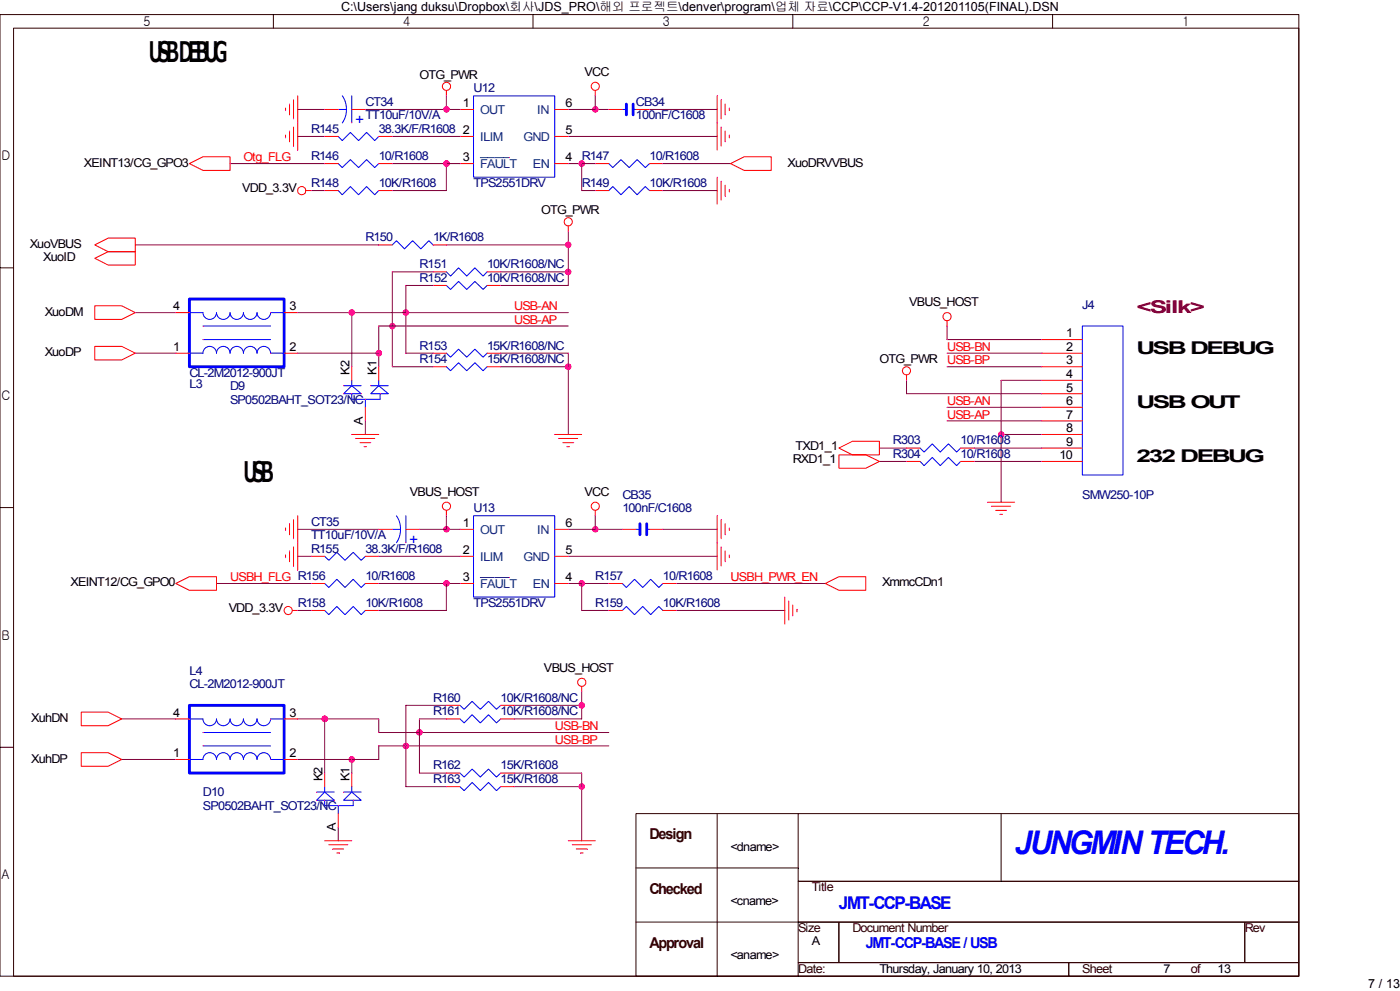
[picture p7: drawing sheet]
<svg xmlns="http://www.w3.org/2000/svg" width="297mm" height="210mm" viewBox="0 0 297 210" stroke-linecap="round" stroke-linejoin="round" font-family="sans-serif">
<g fill="none" stroke="#300000" stroke-width=".21">
<path d="M0 3.1h275.2v203.7h-275.2zM2.9 6h272.3v200.8h-272.3zM57.9 3.1v2.9M112.9 3.1v2.9M168 3.1v2.9M223.1 3.1v2.9M0 56.7h2.9M0 107.5h2.9M0 158.3h2.9M152 172.3v34.5M169.1 172.3h106.1v14.4h-106.1zM169.1 172.3h-34.3v34.5h34.3"/>
<path d="M212.2 172.3v14.4M134.8 195.3h34.3M134.8 183.8h34.3M169.1 186.7h106.1v8.6h-106.1zM169.1 195.3h8.7v8.6h-8.7zM177.8 195.3h86v8.6h-86zM263.8 195.3h11.4v8.6h-11.4zM169.1 203.9h57.4v2.9h-57.4zM226.5 203.9h48.7v2.9h-48.7z"/>
</g>
<path d="M45.9 123.6h20M80.3 123.6h14.3M123.3 123.6h5.7" fill="none" stroke="#800040" stroke-width=".21"/>
<circle cx="123.3" cy="123.6" r=".57" fill="none" stroke="#f0f" stroke-width=".21"/>
<circle cx="123.3" cy="123.6" r=".57" fill="#f0f" stroke="#f0f" stroke-width=".21"/>
<path d="M143.4 123.6h31.5" fill="none" stroke="#800040" stroke-width=".21"/>
<path d="M123.3 129.3h5.7" fill="none" stroke="#800040" stroke-width=".21"/>
<path d="M123.3 123.6v5.7" fill="none" stroke="#800040" stroke-width=".21"/>
<path d="M143.4 129.3h22.9" fill="none" stroke="#800040" stroke-width=".21"/>
<path d="M94.6 123.6h2.9" fill="none" stroke="#800040" stroke-width=".21"/>
<circle cx="94.6" cy="123.6" r=".57" fill="none" stroke="#f0f" stroke-width=".21"/>
<circle cx="94.6" cy="123.6" r=".57" fill="#f0f" stroke="#f0f" stroke-width=".21"/>
<path d="M94.6 112.1h2.9" fill="none" stroke="#800040" stroke-width=".21"/>
<circle cx="94.6" cy="112.1" r=".57" fill="none" stroke="#f0f" stroke-width=".21"/>
<circle cx="94.6" cy="112.1" r=".57" fill="#f0f" stroke="#f0f" stroke-width=".21"/>
<path d="M63.1 112.1h17.2" fill="none" stroke="#800040" stroke-width=".21"/>
<path d="M126.1 112.1h5.8" fill="none" stroke="#800040" stroke-width=".21"/>
<circle cx="126.2" cy="112.1" r=".57" fill="none" stroke="#f0f" stroke-width=".21"/>
<circle cx="126.2" cy="112.1" r=".57" fill="#f0f" stroke="#f0f" stroke-width=".21"/>
<path d="M126.1 109.2v2.9" fill="none" stroke="#800040" stroke-width=".21"/>
<path d="M140.5 112.1h11.5" fill="none" stroke="#800040" stroke-width=".21"/>
<path d="M120.4 117.8h31.6" fill="none" stroke="#800040" stroke-width=".21"/>
<path d="M94.6 109.2v2.9" fill="none" stroke="#800040" stroke-width=".21"/>
<path d="M80.3 117.8h17.2" fill="none" stroke="#800040" stroke-width=".21"/>
<path d="M63.1 117.8h2.8" fill="none" stroke="#800040" stroke-width=".21"/>
<path d="M63.1 129.3h2.8" fill="none" stroke="#800040" stroke-width=".21"/>
<path d="M80.3 129.3h14.3" fill="none" stroke="#800040" stroke-width=".21"/>
<path d="M94.6 123.6v5.7" fill="none" stroke="#800040" stroke-width=".21"/>
<path d="M120.4 112.1h5.7" fill="none" stroke="#800040" stroke-width=".21"/>
<path d="M88.9 112.1h5.7" fill="none" stroke="#800040" stroke-width=".21"/>
<path d="M120.4 123.6h2.9" fill="none" stroke="#800040" stroke-width=".21"/>
<path d="M86 158h43" fill="none" stroke="#800040" stroke-width=".21"/>
<circle cx="86" cy="158" r=".58" fill="none" stroke="#f0f" stroke-width=".21"/>
<circle cx="86" cy="158" r=".58" fill="#f0f" stroke="#f0f" stroke-width=".21"/>
<path d="M71.7 175.2v2.9" fill="none" stroke="#800040" stroke-width=".21"/>
<path d="M74.6 160.9v2.8" fill="none" stroke="#800040" stroke-width=".21"/>
<circle cx="74.5" cy="160.9" r=".58" fill="none" stroke="#f0f" stroke-width=".21"/>
<circle cx="74.5" cy="160.9" r=".58" fill="#f0f" stroke="#f0f" stroke-width=".21"/>
<path d="M63.1 152.3h5.7" fill="none" stroke="#800040" stroke-width=".21"/>
<circle cx="68.8" cy="152.3" r=".57" fill="none" stroke="#f0f" stroke-width=".21"/>
<circle cx="68.8" cy="152.3" r=".57" fill="#f0f" stroke="#f0f" stroke-width=".21"/>
<path d="M63.1 160.9h11.5" fill="none" stroke="#800040" stroke-width=".21"/>
<path d="M68.8 152.3h11.5" fill="none" stroke="#800040" stroke-width=".21"/>
<circle cx="68.8" cy="152.3" r=".57" fill="none" stroke="#f0f" stroke-width=".21"/>
<circle cx="68.8" cy="152.3" r=".57" fill="#f0f" stroke="#f0f" stroke-width=".21"/>
<path d="M74.6 160.9h5.7" fill="none" stroke="#800040" stroke-width=".21"/>
<path d="M25.8 160.9h11.5" fill="none" stroke="#800040" stroke-width=".21"/>
<path d="M25.8 152.3h11.5" fill="none" stroke="#800040" stroke-width=".21"/>
<path d="M68.8 152.3v11.4" fill="none" stroke="#800040" stroke-width=".21"/>
<path d="M88.9 155.2h40.1" fill="none" stroke="#800040" stroke-width=".21"/>
<circle cx="88.9" cy="155.1" r=".57" fill="none" stroke="#f0f" stroke-width=".21"/>
<circle cx="88.9" cy="155.1" r=".57" fill="#f0f" stroke="#f0f" stroke-width=".21"/>
<path d="M80.3 152.3v2.9" fill="none" stroke="#800040" stroke-width=".21"/>
<path d="M80.3 158v2.9" fill="none" stroke="#800040" stroke-width=".21"/>
<path d="M88.9 155.2v8.5" fill="none" stroke="#800040" stroke-width=".21"/>
<path d="M80.3 155.2h8.6" fill="none" stroke="#800040" stroke-width=".21"/>
<path d="M126.1 23.2h2.9" fill="none" stroke="#800040" stroke-width=".21"/>
<circle cx="126.2" cy="23.2" r=".57" fill="none" stroke="#f0f" stroke-width=".21"/>
<circle cx="126.2" cy="23.2" r=".57" fill="#f0f" stroke="#f0f" stroke-width=".21"/>
<path d="M126.1 20.3v2.9" fill="none" stroke="#800040" stroke-width=".21"/>
<path d="M137.6 23.2h14.4" fill="none" stroke="#800040" stroke-width=".21"/>
<path d="M120.4 28.9h31.6" fill="none" stroke="#800040" stroke-width=".21"/>
<path d="M94.6 20.3v2.9" fill="none" stroke="#800040" stroke-width=".21"/>
<path d="M83.1 28.9h14.4" fill="none" stroke="#800040" stroke-width=".21"/>
<path d="M63.1 28.9h5.7" fill="none" stroke="#800040" stroke-width=".21"/>
<path d="M65.9 40.4h2.9" fill="none" stroke="#800040" stroke-width=".21"/>
<path d="M83.1 40.4h11.5" fill="none" stroke="#800040" stroke-width=".21"/>
<path d="M94.6 34.7v5.7" fill="none" stroke="#800040" stroke-width=".21"/>
<path d="M120.4 23.2h5.7" fill="none" stroke="#800040" stroke-width=".21"/>
<path d="M77.4 23.2h17.2" fill="none" stroke="#800040" stroke-width=".21"/>
<path d="M120.4 34.7h2.9" fill="none" stroke="#800040" stroke-width=".21"/>
<circle cx="123.3" cy="34.6" r=".57" fill="none" stroke="#f0f" stroke-width=".21"/>
<circle cx="123.3" cy="34.6" r=".57" fill="#f0f" stroke="#f0f" stroke-width=".21"/>
<path d="M123.3 34.7h2.8" fill="none" stroke="#800040" stroke-width=".21"/>
<path d="M140.5 34.7h14.3" fill="none" stroke="#800040" stroke-width=".21"/>
<path d="M83.1 34.7h11.5" fill="none" stroke="#800040" stroke-width=".21"/>
<circle cx="94.6" cy="34.6" r=".57" fill="none" stroke="#f0f" stroke-width=".21"/>
<circle cx="94.6" cy="34.6" r=".57" fill="#f0f" stroke="#f0f" stroke-width=".21"/>
<path d="M48.8 34.7h20" fill="none" stroke="#800040" stroke-width=".21"/>
<path d="M120.4 77.7v14.3" fill="none" stroke="#800040" stroke-width=".21"/>
<path d="M80.3 69.1v5.7" fill="none" stroke="#800040" stroke-width=".21"/>
<path d="M77.4 89.1v2.9" fill="none" stroke="#800040" stroke-width=".21"/>
<path d="M94.6 51.9h25.8" fill="none" stroke="#800040" stroke-width=".21"/>
<path d="M120.4 49v2.9" fill="none" stroke="#800040" stroke-width=".21"/>
<path d="M80.3 74.8v2.9" fill="none" stroke="#800040" stroke-width=".21"/>
<circle cx="80.3" cy="74.8" r=".57" fill="none" stroke="#f0f" stroke-width=".21"/>
<circle cx="80.3" cy="74.8" r=".57" fill="#f0f" stroke="#f0f" stroke-width=".21"/>
<path d="M63.1 66.2h11.5" fill="none" stroke="#800040" stroke-width=".21"/>
<path d="M63.1 74.8h17.2" fill="none" stroke="#800040" stroke-width=".21"/>
<path d="M28.7 74.8h8.6" fill="none" stroke="#800040" stroke-width=".21"/>
<path d="M28.7 66.2h8.6" fill="none" stroke="#800040" stroke-width=".21"/>
<path d="M74.6 66.2v11.5" fill="none" stroke="#800040" stroke-width=".21"/>
<path d="M120.4 57.6v2.9" fill="none" stroke="#800040" stroke-width=".21"/>
<path d="M28.7 51.9h51.6" fill="none" stroke="#800040" stroke-width=".21"/>
<path d="M123.3 40.4h2.8" fill="none" stroke="#800040" stroke-width=".21"/>
<path d="M123.3 34.7v5.7" fill="none" stroke="#800040" stroke-width=".21"/>
<path d="M140.5 40.4h11.5" fill="none" stroke="#800040" stroke-width=".21"/>
<path d="M94.6 34.7h2.9" fill="none" stroke="#800040" stroke-width=".21"/>
<path d="M94.6 23.2h2.9" fill="none" stroke="#800040" stroke-width=".21"/>
<circle cx="94.6" cy="23.2" r=".57" fill="none" stroke="#f0f" stroke-width=".21"/>
<circle cx="94.6" cy="23.2" r=".57" fill="#f0f" stroke="#f0f" stroke-width=".21"/>
<path d="M63.1 23.2h5.7" fill="none" stroke="#800040" stroke-width=".21"/>
<path d="M123.3 166.6v11.5" fill="none" stroke="#800040" stroke-width=".21"/>
<path d="M88.9 152.3v2.9" fill="none" stroke="#800040" stroke-width=".21"/>
<path d="M86 149.4h8.6" fill="none" stroke="#800040" stroke-width=".21"/>
<path d="M86 149.4v8.6M108.9 149.4h14.4" fill="none" stroke="#800040" stroke-width=".21"/>
<path d="M123.3 149.4v2.9" fill="none" stroke="#800040" stroke-width=".21"/>
<path d="M108.9 152.3h14.4" fill="none" stroke="#800040" stroke-width=".21"/>
<path d="M88.9 152.3h5.7" fill="none" stroke="#800040" stroke-width=".21"/>
<path d="M123.3 146.5v2.9" fill="none" stroke="#800040" stroke-width=".21"/>
<circle cx="123.3" cy="149.4" r=".57" fill="none" stroke="#f0f" stroke-width=".21"/>
<circle cx="123.3" cy="149.4" r=".57" fill="#f0f" stroke="#f0f" stroke-width=".21"/>
<path d="M88.9 163.7h5.7" fill="none" stroke="#800040" stroke-width=".21"/>
<path d="M108.9 163.7h14.4" fill="none" stroke="#800040" stroke-width=".21"/>
<path d="M108.9 166.6h14.4" fill="none" stroke="#800040" stroke-width=".21"/>
<circle cx="123.3" cy="166.6" r=".57" fill="none" stroke="#f0f" stroke-width=".21"/>
<circle cx="123.3" cy="166.6" r=".57" fill="#f0f" stroke="#f0f" stroke-width=".21"/>
<path d="M80.3 158h5.7" fill="none" stroke="#800040" stroke-width=".21"/>
<path d="M86 166.6h8.6" fill="none" stroke="#800040" stroke-width=".21"/>
<path d="M86 158v8.6" fill="none" stroke="#800040" stroke-width=".21"/>
<path d="M123.3 163.7v2.9" fill="none" stroke="#800040" stroke-width=".21"/>
<path d="M83.1 69.1v8.6" fill="none" stroke="#800040" stroke-width=".21"/>
<circle cx="83.2" cy="69.1" r=".57" fill="none" stroke="#f0f" stroke-width=".21"/>
<circle cx="83.2" cy="69.1" r=".57" fill="#f0f" stroke="#f0f" stroke-width=".21"/>
<path d="M86 60.5h5.8" fill="none" stroke="#800040" stroke-width=".21"/>
<path d="M86 74.8h5.8" fill="none" stroke="#800040" stroke-width=".21"/>
<path d="M106.1 74.8h14.3" fill="none" stroke="#800040" stroke-width=".21"/>
<path d="M106.1 77.7h14.3" fill="none" stroke="#800040" stroke-width=".21"/>
<circle cx="120.4" cy="77.7" r=".57" fill="none" stroke="#f0f" stroke-width=".21"/>
<circle cx="120.4" cy="77.7" r=".57" fill="#f0f" stroke="#f0f" stroke-width=".21"/>
<path d="M86 66.2v8.6" fill="none" stroke="#800040" stroke-width=".21"/>
<path d="M83.1 57.6h8.7" fill="none" stroke="#800040" stroke-width=".21"/>
<path d="M106.1 57.6h14.3" fill="none" stroke="#800040" stroke-width=".21"/>
<circle cx="120.4" cy="57.6" r=".57" fill="none" stroke="#f0f" stroke-width=".21"/>
<circle cx="120.4" cy="57.6" r=".57" fill="#f0f" stroke="#f0f" stroke-width=".21"/>
<path d="M106.1 60.5h14.3" fill="none" stroke="#800040" stroke-width=".21"/>
<path d="M83.1 77.7h8.7" fill="none" stroke="#800040" stroke-width=".21"/>
<path d="M86 66.2h34.4" fill="none" stroke="#800040" stroke-width=".21"/>
<circle cx="86" cy="66.2" r=".58" fill="none" stroke="#f0f" stroke-width=".21"/>
<circle cx="86" cy="66.2" r=".58" fill="#f0f" stroke="#f0f" stroke-width=".21"/>
<path d="M83.1 69.1h37.3" fill="none" stroke="#800040" stroke-width=".21"/>
<path d="M83.1 57.6v11.5" fill="none" stroke="#800040" stroke-width=".21"/>
<path d="M80.3 69.1h2.8" fill="none" stroke="#800040" stroke-width=".21"/>
<path d="M74.6 66.2h11.4" fill="none" stroke="#800040" stroke-width=".21"/>
<circle cx="74.5" cy="66.2" r=".57" fill="none" stroke="#f0f" stroke-width=".21"/>
<circle cx="74.5" cy="66.2" r=".57" fill="#f0f" stroke="#f0f" stroke-width=".21"/>
<path d="M86 60.5v5.7" fill="none" stroke="#800040" stroke-width=".21"/>
<path d="M120.4 51.9v5.7" fill="none" stroke="#800040" stroke-width=".21"/>
<circle cx="120.4" cy="51.9" r=".57" fill="none" stroke="#f0f" stroke-width=".21"/>
<circle cx="120.4" cy="51.9" r=".57" fill="#f0f" stroke="#f0f" stroke-width=".21"/>
<path d="M120.4 74.8v2.9" fill="none" stroke="#800040" stroke-width=".21"/>
<path d="M212.2 92v14.4" fill="none" stroke="#800040" stroke-width=".21"/>
<path d="M212.2 80.6h8.6" fill="none" stroke="#800040" stroke-width=".21"/>
<path d="M212.2 92h8.6" fill="none" stroke="#800040" stroke-width=".21"/>
<circle cx="212.2" cy="92" r=".57" fill="none" stroke="#f0f" stroke-width=".21"/>
<circle cx="212.2" cy="92" r=".57" fill="#f0f" stroke="#f0f" stroke-width=".21"/>
<path d="M212.2 80.6v11.4" fill="none" stroke="#800040" stroke-width=".21"/>
<path d="M186.4 94.9h5.7" fill="none" stroke="#800040" stroke-width=".21"/>
<path d="M186.4 97.7h5.7" fill="none" stroke="#800040" stroke-width=".21"/>
<path d="M206.4 94.9h14.4" fill="none" stroke="#800040" stroke-width=".21"/>
<path d="M206.4 97.7h14.4" fill="none" stroke="#800040" stroke-width=".21"/>
<path d="M200.7 69.1v2.8" fill="none" stroke="#800040" stroke-width=".21"/>
<path d="M200.7 71.9h20.1" fill="none" stroke="#800040" stroke-width=".21"/>
<path d="M200.7 89.1h20.1" fill="none" stroke="#800040" stroke-width=".21"/>
<path d="M200.7 86.3h20.1" fill="none" stroke="#800040" stroke-width=".21"/>
<path d="M192.1 83.4h28.7" fill="none" stroke="#800040" stroke-width=".21"/>
<path d="M192.1 80.6v2.8" fill="none" stroke="#800040" stroke-width=".21"/>
<path d="M200.7 74.8h20.1" fill="none" stroke="#800040" stroke-width=".21"/>
<path d="M200.7 77.7h20.1" fill="none" stroke="#800040" stroke-width=".21"/>
<path d="M43 74.8a1.44 1.44 0 0 1 1.4-1.4 1.44 1.44 0 0 1 1.5 1.4 1.44 1.44 0 0 1 1.4-1.4 1.44 1.44 0 0 1 1.5 1.4 1.42 1.42 0 0 1 1.4-1.4 1.42 1.42 0 0 1 1.4 1.4 1.44 1.44 0 0 1 1.4-1.4 1.44 1.44 0 0 1 1.5 1.4 1.44 1.44 0 0 1 1.4-1.4 1.44 1.44 0 0 1 1.4 1.4h2.9M43 66.2a1.44 1.44 0 0 0 1.4 1.5 1.44 1.44 0 0 0 1.5-1.5 1.44 1.44 0 0 0 1.4 1.5 1.44 1.44 0 0 0 1.5-1.5 1.42 1.42 0 0 0 1.4 1.5 1.42 1.42 0 0 0 1.4-1.5 1.44 1.44 0 0 0 1.4 1.5 1.44 1.44 0 0 0 1.5-1.5 1.44 1.44 0 0 0 1.4 1.5 1.44 1.44 0 0 0 1.4-1.5" fill="none" stroke="#00f" stroke-width=".21"/>
<path d="M40.1 63.3h20.1v14.4h-20.1z" fill="none" stroke="#00f" stroke-width=".59"/>
<path d="M40.1 74.8h2.9" fill="none" stroke="#00f" stroke-width=".21"/>
<path d="M57.3 66.2h2.9" fill="none" stroke="#00f" stroke-width=".21"/>
<path d="M40.1 66.2h2.9" fill="none" stroke="#00f" stroke-width=".21"/>
<path d="M43 71.9h14.3" fill="none" stroke="#00f" stroke-width=".21"/>
<path d="M43 69.1h14.3" fill="none" stroke="#00f" stroke-width=".21"/>
<path d="M37.3 74.8h2.8" fill="none" stroke="#f00" stroke-width=".21"/>
<path d="M60.2 74.8h2.9" fill="none" stroke="#f00" stroke-width=".21"/>
<path d="M37.3 66.2h2.8" fill="none" stroke="#f00" stroke-width=".21"/>
<path d="M60.2 66.2h2.9" fill="none" stroke="#f00" stroke-width=".21"/>
<path d="M131.9 123.6l.8 .8 1.8-1.7 1.7 1.7 1.7-1.7 1.7 1.7 .9-.8" fill="none" stroke="#00f" stroke-width=".21"/>
<path d="M129 123.6h2.9" fill="none" stroke="#f00" stroke-width=".21"/>
<path d="M140.5 123.6h2.9" fill="none" stroke="#f00" stroke-width=".21"/>
<path d="M97.5 152.3l.9 .8 1.7-1.7 1.7 1.7 1.7-1.7 1.7 1.7 .9-.8" fill="none" stroke="#00f" stroke-width=".21"/>
<path d="M94.6 152.3h2.9" fill="none" stroke="#f00" stroke-width=".21"/>
<path d="M106.1 152.3h2.8" fill="none" stroke="#f00" stroke-width=".21"/>
<path d="M129 40.4l.9-.9 1.7 1.8 1.7-1.8 1.7 1.8 1.8-1.8 .8 .9" fill="none" stroke="#00f" stroke-width=".21"/>
<path d="M137.6 40.4h2.9" fill="none" stroke="#f00" stroke-width=".21"/>
<path d="M126.1 40.4h2.9" fill="none" stroke="#f00" stroke-width=".21"/>
<path d="M74.6 20.3v5.7" fill="none" stroke="#00f" stroke-width=".21"/>
<path d="M71.7 23.2h1.7" fill="none" stroke="#00f" stroke-width=".21"/>
<path d="M72.5 20.3a5.2 5.2 0 0 1 0 5.7" fill="none" stroke="#00f" stroke-width=".21"/>
<path d="M74.6 23.2h2.8" fill="none" stroke="#f00" stroke-width=".21"/>
<path d="M68.8 23.2h2.9" fill="none" stroke="#f00" stroke-width=".21"/>
<path d="M68.8 117.8l.9 .9 1.7-1.7 1.7 1.7 1.7-1.7 1.7 1.7 .9-.9" fill="none" stroke="#00f" stroke-width=".21"/>
<path d="M65.9 117.8h2.9" fill="none" stroke="#f00" stroke-width=".21"/>
<path d="M77.4 117.8h2.9" fill="none" stroke="#f00" stroke-width=".21"/>
<path d="M100.3 20.3h17.3v17.2h-17.3z" fill="none" stroke="#00f" stroke-width=".21"/>
<path d="M117.6 23.2h2.8" fill="none" stroke="#f00" stroke-width=".21"/>
<path d="M117.6 28.9h2.8" fill="none" stroke="#f00" stroke-width=".21"/>
<path d="M117.6 34.7h2.8" fill="none" stroke="#f00" stroke-width=".21"/>
<path d="M97.5 34.7h2.8" fill="none" stroke="#f00" stroke-width=".21"/>
<path d="M101.8 33.4h1.5" fill="none" stroke="#004080" stroke-width=".21"/>
<path d="M103.3 33.4h1.6" fill="none" stroke="#004080" stroke-width=".21"/>
<path d="M104.9 33.4h1.7" fill="none" stroke="#004080" stroke-width=".21"/>
<path d="M106.6 33.4h1.4" fill="none" stroke="#004080" stroke-width=".21"/>
<path d="M97.5 28.9h2.8" fill="none" stroke="#f00" stroke-width=".21"/>
<path d="M97.5 23.2h2.8" fill="none" stroke="#f00" stroke-width=".21"/>
<path d="M43 152.3a1.44 1.44 0 0 0 1.4 1.4 1.44 1.44 0 0 0 1.5-1.4 1.44 1.44 0 0 0 1.4 1.4 1.44 1.44 0 0 0 1.5-1.4 1.42 1.42 0 0 0 1.4 1.4 1.42 1.42 0 0 0 1.4-1.4 1.44 1.44 0 0 0 1.4 1.4 1.44 1.44 0 0 0 1.5-1.4 1.44 1.44 0 0 0 1.4 1.4 1.44 1.44 0 0 0 1.4-1.4M43 160.9a1.44 1.44 0 0 1 1.4-1.5 1.44 1.44 0 0 1 1.5 1.5 1.44 1.44 0 0 1 1.4-1.5 1.44 1.44 0 0 1 1.5 1.5 1.42 1.42 0 0 1 1.4-1.5 1.42 1.42 0 0 1 1.4 1.5 1.44 1.44 0 0 1 1.4-1.5 1.44 1.44 0 0 1 1.5 1.5 1.44 1.44 0 0 1 1.4-1.5 1.44 1.44 0 0 1 1.4 1.5h2.9" fill="none" stroke="#00f" stroke-width=".21"/>
<path d="M40.1 149.4h20.1v14.3h-20.1z" fill="none" stroke="#00f" stroke-width=".59"/>
<path d="M40.1 160.9h2.9" fill="none" stroke="#00f" stroke-width=".21"/>
<path d="M57.3 152.3h2.9" fill="none" stroke="#00f" stroke-width=".21"/>
<path d="M40.1 152.3h2.9" fill="none" stroke="#00f" stroke-width=".21"/>
<path d="M43 158h14.3" fill="none" stroke="#00f" stroke-width=".21"/>
<path d="M43 155.2h14.3" fill="none" stroke="#00f" stroke-width=".21"/>
<path d="M37.3 160.9h2.8" fill="none" stroke="#f00" stroke-width=".21"/>
<path d="M60.2 160.9h2.9" fill="none" stroke="#f00" stroke-width=".21"/>
<path d="M37.3 152.3h2.8" fill="none" stroke="#f00" stroke-width=".21"/>
<path d="M60.2 152.3h2.9" fill="none" stroke="#f00" stroke-width=".21"/>
<path d="M94.6 57.6l.9 .9 1.7-1.8 1.7 1.8 1.7-1.8 1.8 1.8 .8-.9" fill="none" stroke="#00f" stroke-width=".21"/>
<path d="M91.8 57.6h2.8" fill="none" stroke="#f00" stroke-width=".21"/>
<path d="M103.2 57.6h2.9" fill="none" stroke="#f00" stroke-width=".21"/>
<path d="M74.6 81.7l-1.8 1.7M80.3 81.7l2 1.7h-3.7z" fill="none" stroke="#00f" stroke-width=".21"/>
<path d="M72.8 83.4h3.7" fill="none" stroke="#00f" stroke-width=".21"/>
<path d="M74.6 81.7l1.9 1.7" fill="none" stroke="#00f" stroke-width=".21"/>
<path d="M74.6 83.4v1.2h6" fill="none" stroke="#00f" stroke-width=".21"/>
<path d="M80.6 83.4v1.2" fill="none" stroke="#00f" stroke-width=".21"/>
<path d="M80.3 80.6v1.1" fill="none" stroke="#00f" stroke-width=".21"/>
<path d="M74.6 80.6v1.1" fill="none" stroke="#00f" stroke-width=".21"/>
<path d="M77.4 84.6v1.7" fill="none" stroke="#00f" stroke-width=".21"/>
<path d="M78.6 81.7h3.7" fill="none" stroke="#00f" stroke-width=".21"/>
<path d="M72.8 81.7h3.7" fill="none" stroke="#00f" stroke-width=".21"/>
<path d="M80.3 77.7v2.9" fill="none" stroke="#f00" stroke-width=".21"/>
<path d="M74.6 77.7v2.9" fill="none" stroke="#f00" stroke-width=".21"/>
<path d="M77.4 86.3v2.8" fill="none" stroke="#f00" stroke-width=".21"/>
<path d="M195 94.9l.8 .8 1.8-1.7 1.7 1.7 1.7-1.7 1.7 1.7 .9-.8" fill="none" stroke="#00f" stroke-width=".21"/>
<path d="M192.1 94.9h2.9" fill="none" stroke="#f00" stroke-width=".21"/>
<path d="M203.6 94.9h2.8" fill="none" stroke="#f00" stroke-width=".21"/>
<path d="M131.9 129.3l.8-.8 1.8 1.7 1.7-1.7 1.7 1.7 1.7-1.7 .9 .8" fill="none" stroke="#00f" stroke-width=".21"/>
<path d="M140.5 129.3h2.9" fill="none" stroke="#f00" stroke-width=".21"/>
<path d="M129 129.3h2.9" fill="none" stroke="#f00" stroke-width=".21"/>
<path d="M86 109.2v5.8" fill="none" stroke="#00f" stroke-width=".21"/>
<path d="M83.1 112.1h1.8" fill="none" stroke="#00f" stroke-width=".21"/>
<path d="M84 109.3a5.2 5.2 0 0 1 0 5.7" fill="none" stroke="#00f" stroke-width=".21"/>
<path d="M86 112.1h2.9" fill="none" stroke="#f00" stroke-width=".21"/>
<path d="M80.3 112.1h2.8" fill="none" stroke="#f00" stroke-width=".21"/>
<path d="M97.5 166.6l.9 .9 1.7-1.8 1.7 1.8 1.7-1.8 1.7 1.8 .9-.9" fill="none" stroke="#00f" stroke-width=".21"/>
<path d="M94.6 166.6h2.9" fill="none" stroke="#f00" stroke-width=".21"/>
<path d="M106.1 166.6h2.8" fill="none" stroke="#f00" stroke-width=".21"/>
<path d="M71.7 34.7l.8 .8 1.8-1.7 1.7 1.7 1.7-1.7 1.7 1.7 .9-.8" fill="none" stroke="#00f" stroke-width=".21"/>
<path d="M68.8 34.7h2.9" fill="none" stroke="#f00" stroke-width=".21"/>
<path d="M80.3 34.7h2.8" fill="none" stroke="#f00" stroke-width=".21"/>
<path d="M68.8 123.6l.9 .8 1.7-1.7 1.7 1.7 1.7-1.7 1.7 1.7 .9-.8" fill="none" stroke="#00f" stroke-width=".21"/>
<path d="M65.9 123.6h2.9" fill="none" stroke="#f00" stroke-width=".21"/>
<path d="M77.4 123.6h2.9" fill="none" stroke="#f00" stroke-width=".21"/>
<path d="M129 34.7l.9 .8 1.7-1.7 1.7 1.7 1.7-1.7 1.8 1.7 .8-.8" fill="none" stroke="#00f" stroke-width=".21"/>
<path d="M126.1 34.7h2.9" fill="none" stroke="#f00" stroke-width=".21"/>
<path d="M137.6 34.7h2.9" fill="none" stroke="#f00" stroke-width=".21"/>
<path d="M94.6 77.7l.9 .8 1.7-1.7 1.7 1.7 1.7-1.7 1.8 1.7 .8-.8" fill="none" stroke="#00f" stroke-width=".21"/>
<path d="M91.8 77.7h2.8" fill="none" stroke="#f00" stroke-width=".21"/>
<path d="M103.2 77.7h2.9" fill="none" stroke="#f00" stroke-width=".21"/>
<path d="M71.7 40.4l.8 .9 1.8-1.8 1.7 1.8 1.7-1.8 1.7 1.8 .9-.9" fill="none" stroke="#00f" stroke-width=".21"/>
<path d="M68.8 40.4h2.9" fill="none" stroke="#f00" stroke-width=".21"/>
<path d="M80.3 40.4h2.8" fill="none" stroke="#f00" stroke-width=".21"/>
<path d="M71.7 28.9l.8 .9 1.8-1.7 1.7 1.7 1.7-1.7 1.7 1.7 .9-.9" fill="none" stroke="#00f" stroke-width=".21"/>
<path d="M68.8 28.9h2.9" fill="none" stroke="#f00" stroke-width=".21"/>
<path d="M80.3 28.9h2.8" fill="none" stroke="#f00" stroke-width=".21"/>
<path d="M137.1 112.1h.5" fill="none" stroke="#00f" stroke-width=".21"/>
<path d="M134.8 112.1h.8" fill="none" stroke="#00f" stroke-width=".21"/>
<path d="M135.6 110.9v2.4M137.1 110.9v2.4" fill="none" stroke="#00f" stroke-width=".59"/>
<path d="M137.6 112.1h2.9" fill="none" stroke="#f00" stroke-width=".21"/>
<path d="M131.9 112.1h2.9" fill="none" stroke="#f00" stroke-width=".21"/>
<path d="M97.5 149.4l.9 .8 1.7-1.6 1.7 1.6 1.7-1.6 1.7 1.6 .9-.8" fill="none" stroke="#00f" stroke-width=".21"/>
<path d="M94.6 149.4h2.9" fill="none" stroke="#f00" stroke-width=".21"/>
<path d="M106.1 149.4h2.8" fill="none" stroke="#f00" stroke-width=".21"/>
<path d="M100.3 109.2h17.3v17.3h-17.3z" fill="none" stroke="#00f" stroke-width=".21"/>
<path d="M117.6 112.1h2.8" fill="none" stroke="#f00" stroke-width=".21"/>
<path d="M117.6 117.8h2.8" fill="none" stroke="#f00" stroke-width=".21"/>
<path d="M117.6 123.6h2.8" fill="none" stroke="#f00" stroke-width=".21"/>
<path d="M97.5 123.6h2.8" fill="none" stroke="#f00" stroke-width=".21"/>
<path d="M101.8 122.3h1.5" fill="none" stroke="#004080" stroke-width=".21"/>
<path d="M103.3 122.3h1.6" fill="none" stroke="#004080" stroke-width=".21"/>
<path d="M104.9 122.3h1.7" fill="none" stroke="#004080" stroke-width=".21"/>
<path d="M106.6 122.3h1.4" fill="none" stroke="#004080" stroke-width=".21"/>
<path d="M97.5 117.8h2.8" fill="none" stroke="#f00" stroke-width=".21"/>
<path d="M97.5 112.1h2.8" fill="none" stroke="#f00" stroke-width=".21"/>
<path d="M134.2 23.2h.6" fill="none" stroke="#00f" stroke-width=".21"/>
<path d="M131.9 23.2h.8" fill="none" stroke="#00f" stroke-width=".21"/>
<path d="M132.7 22v2.3M134.2 22v2.3" fill="none" stroke="#00f" stroke-width=".59"/>
<path d="M134.8 23.2h2.8" fill="none" stroke="#f00" stroke-width=".21"/>
<path d="M129 23.2h2.9" fill="none" stroke="#f00" stroke-width=".21"/>
<path d="M68.8 167.8l-1.7 1.7M74.6 167.8l1.9 1.7h-3.7z" fill="none" stroke="#00f" stroke-width=".21"/>
<path d="M67.1 169.5h3.7" fill="none" stroke="#00f" stroke-width=".21"/>
<path d="M68.8 167.8l2 1.7" fill="none" stroke="#00f" stroke-width=".21"/>
<path d="M68.8 169.5v1.1h6" fill="none" stroke="#00f" stroke-width=".21"/>
<path d="M74.8 169.5v1.1" fill="none" stroke="#00f" stroke-width=".21"/>
<path d="M74.6 166.6v1.2" fill="none" stroke="#00f" stroke-width=".21"/>
<path d="M68.8 166.6v1.2" fill="none" stroke="#00f" stroke-width=".21"/>
<path d="M71.7 170.6v1.7" fill="none" stroke="#00f" stroke-width=".21"/>
<path d="M72.8 167.8h3.7" fill="none" stroke="#00f" stroke-width=".21"/>
<path d="M67.1 167.8h3.7" fill="none" stroke="#00f" stroke-width=".21"/>
<path d="M74.6 163.7v2.9" fill="none" stroke="#f00" stroke-width=".21"/>
<path d="M68.8 163.7v2.9" fill="none" stroke="#f00" stroke-width=".21"/>
<path d="M71.7 172.3v2.9" fill="none" stroke="#f00" stroke-width=".21"/>
<path d="M195 97.7l.8 .9 1.8-1.7 1.7 1.7 1.7-1.7 1.7 1.7 .9-.9" fill="none" stroke="#00f" stroke-width=".21"/>
<path d="M192.1 97.7h2.9" fill="none" stroke="#f00" stroke-width=".21"/>
<path d="M203.6 97.7h2.8" fill="none" stroke="#f00" stroke-width=".21"/>
<path d="M94.6 60.5l.9 .8 1.7-1.7 1.7 1.7 1.7-1.7 1.8 1.7 .8-.8" fill="none" stroke="#00f" stroke-width=".21"/>
<path d="M91.8 60.5h2.8" fill="none" stroke="#f00" stroke-width=".21"/>
<path d="M103.2 60.5h2.9" fill="none" stroke="#f00" stroke-width=".21"/>
<path d="M97.5 163.7l.9 .9 1.7-1.7 1.7 1.7 1.7-1.7 1.7 1.7 .9-.9" fill="none" stroke="#00f" stroke-width=".21"/>
<path d="M94.6 163.7h2.9" fill="none" stroke="#f00" stroke-width=".21"/>
<path d="M106.1 163.7h2.8" fill="none" stroke="#f00" stroke-width=".21"/>
<path d="M68.8 129.3l.9 .9 1.7-1.7 1.7 1.7 1.7-1.7 1.7 1.7 .9-.9" fill="none" stroke="#00f" stroke-width=".21"/>
<path d="M65.9 129.3h2.9" fill="none" stroke="#f00" stroke-width=".21"/>
<path d="M77.4 129.3h2.9" fill="none" stroke="#f00" stroke-width=".21"/>
<path d="M94.6 74.8l.9 .9 1.7-1.7 1.7 1.7 1.7-1.7 1.8 1.7 .8-.9" fill="none" stroke="#00f" stroke-width=".21"/>
<path d="M91.8 74.8h2.8" fill="none" stroke="#f00" stroke-width=".21"/>
<path d="M103.2 74.8h2.9" fill="none" stroke="#f00" stroke-width=".21"/>
<path d="M83.1 51.9l.9-.9 1.7 1.7 1.7-1.7 1.8 1.7 1.7-1.7 .9 .9" fill="none" stroke="#00f" stroke-width=".21"/>
<path d="M80.3 51.9h2.8" fill="none" stroke="#f00" stroke-width=".21"/>
<path d="M91.8 51.9h2.8" fill="none" stroke="#f00" stroke-width=".21"/>
<path d="M229.4 69.1h8.6v31.5h-8.6z" fill="none" stroke="#00f" stroke-width=".21"/>
<path d="M220.8 71.9h8.6" fill="none" stroke="#f00" stroke-width=".21"/>
<path d="M220.8 74.8h8.6" fill="none" stroke="#f00" stroke-width=".21"/>
<path d="M220.8 77.7h8.6" fill="none" stroke="#f00" stroke-width=".21"/>
<path d="M220.8 80.6h8.6" fill="none" stroke="#f00" stroke-width=".21"/>
<path d="M220.8 83.4h8.6" fill="none" stroke="#f00" stroke-width=".21"/>
<path d="M220.8 86.3h8.6" fill="none" stroke="#f00" stroke-width=".21"/>
<path d="M220.8 89.1h8.6" fill="none" stroke="#f00" stroke-width=".21"/>
<path d="M220.8 92h8.6" fill="none" stroke="#f00" stroke-width=".21"/>
<path d="M220.8 94.9h8.6" fill="none" stroke="#f00" stroke-width=".21"/>
<path d="M220.8 97.7h8.6" fill="none" stroke="#f00" stroke-width=".21"/>
<g fill="none" stroke="#f00" stroke-width=".21">
<path d="M40.1 34.7l2.9-1.5h5.8v2.9h-5.8zM154.8 34.7l2.9-1.5h5.7v2.9h-5.7zM20.1 51.9l2.8-1.5h5.8v2.9h-5.8zM20.1 54.7l2.8-1.4h5.8v2.8h-5.8zM20.1 64.8h5.7l2.9 1.4-2.9 1.5h-5.7zM20.1 73.4h5.7l2.9 1.4-2.9 1.4h-5.7zM177.8 96.3h5.7l2.9 1.4-2.9 1.5h-5.7zM177.8 94.9l2.9-1.4h5.7v2.8h-5.7zM37.3 123.6l2.8-1.4h5.8v2.8h-5.8zM166.3 126.5v5.7M174.9 123.6l2.9-1.4h5.7v2.8h-5.7zM17.2 150.8h5.7l2.9 1.5-2.9 1.4h-5.7z"/>
<path d="M17.2 159.4h5.7l2.9 1.5-2.9 1.4h-5.7z"/>
</g>
<path d="M167.2 127.3v4" fill="none" stroke="#f00" stroke-width=".21"/>
<path d="M168 128.2v2.2" fill="none" stroke="#f00" stroke-width=".21"/>
<path d="M168.9 129v.6" fill="none" stroke="#f00" stroke-width=".21"/>
<path d="M63.1 109.2v5.8" fill="none" stroke="#f00" stroke-width=".21"/>
<path d="M62.2 110.1v4" fill="none" stroke="#f00" stroke-width=".21"/>
<path d="M61.4 110.9v2.4" fill="none" stroke="#f00" stroke-width=".21"/>
<path d="M60.5 111.8v.6" fill="none" stroke="#f00" stroke-width=".21"/>
<path d="M152 109.2v5.8" fill="none" stroke="#f00" stroke-width=".21"/>
<path d="M152.8 110.1v4" fill="none" stroke="#f00" stroke-width=".21"/>
<path d="M153.7 110.9v2.4" fill="none" stroke="#f00" stroke-width=".21"/>
<path d="M154.6 111.8v.6" fill="none" stroke="#f00" stroke-width=".21"/>
<path d="M152 115v5.7" fill="none" stroke="#f00" stroke-width=".21"/>
<path d="M152.8 115.8v4.1" fill="none" stroke="#f00" stroke-width=".21"/>
<path d="M153.7 116.7v2.3" fill="none" stroke="#f00" stroke-width=".21"/>
<path d="M154.6 117.5v.6" fill="none" stroke="#f00" stroke-width=".21"/>
<path d="M94.6 108.1v1.1" fill="none" stroke="#f00" stroke-width=".21"/>
<g fill="none" stroke="#f00" stroke-width=".21">
<path d="M63.1 115v5.7"/>
<circle cx="94.6" cy="107.2" r=".87"/>
</g>
<path d="M62.2 115.8v4.1" fill="none" stroke="#f00" stroke-width=".21"/>
<path d="M61.4 116.7v2.3" fill="none" stroke="#f00" stroke-width=".21"/>
<path d="M60.5 117.5v.6" fill="none" stroke="#f00" stroke-width=".21"/>
<path d="M62 129.3h1.1" fill="none" stroke="#f00" stroke-width=".21"/>
<g fill="none" stroke="#f00" stroke-width=".21">
<path d="M68.8 178.1h5.8"/>
<circle cx="61.1" cy="129.3" r=".87"/>
</g>
<path d="M69.7 178.9h4" fill="none" stroke="#f00" stroke-width=".21"/>
<path d="M70.5 179.8h2.3" fill="none" stroke="#f00" stroke-width=".21"/>
<path d="M71.4 180.7h.6" fill="none" stroke="#f00" stroke-width=".21"/>
<path d="M152 26v5.8" fill="none" stroke="#f00" stroke-width=".21"/>
<path d="M152.8 26.9v4" fill="none" stroke="#f00" stroke-width=".21"/>
<path d="M153.7 27.8v2.2" fill="none" stroke="#f00" stroke-width=".21"/>
<path d="M154.6 28.6v.6" fill="none" stroke="#f00" stroke-width=".21"/>
<path d="M63.1 26v5.8" fill="none" stroke="#f00" stroke-width=".21"/>
<path d="M62.2 26.9v4" fill="none" stroke="#f00" stroke-width=".21"/>
<path d="M61.4 27.8v2.2" fill="none" stroke="#f00" stroke-width=".21"/>
<path d="M60.5 28.6v.6" fill="none" stroke="#f00" stroke-width=".21"/>
<path d="M64.8 40.4h1.1" fill="none" stroke="#f00" stroke-width=".21"/>
<g fill="none" stroke="#f00" stroke-width=".21">
<path d="M94.6 19.2v1.1"/>
<circle cx="63.9" cy="40.4" r=".86"/>
</g>
<g fill="none" stroke="#f00" stroke-width=".21">
<path d="M74.6 92h5.7"/>
<circle cx="94.6" cy="18.3" r=".87"/>
</g>
<path d="M75.4 92.9h4" fill="none" stroke="#f00" stroke-width=".21"/>
<path d="M76.3 93.8h2.3" fill="none" stroke="#f00" stroke-width=".21"/>
<path d="M77.1 94.6h.6" fill="none" stroke="#f00" stroke-width=".21"/>
<path d="M120.4 47.9v1.1" fill="none" stroke="#f00" stroke-width=".21"/>
<g fill="none" stroke="#f00" stroke-width=".21">
<path d="M117.6 92h5.7"/>
<circle cx="120.4" cy="47" r=".86"/>
</g>
<path d="M118.4 92.9h4" fill="none" stroke="#f00" stroke-width=".21"/>
<path d="M119.3 93.8h2.3" fill="none" stroke="#f00" stroke-width=".21"/>
<path d="M120.1 94.6h.6" fill="none" stroke="#f00" stroke-width=".21"/>
<path d="M152 37.5v5.7" fill="none" stroke="#f00" stroke-width=".21"/>
<path d="M152.8 38.4v4" fill="none" stroke="#f00" stroke-width=".21"/>
<path d="M153.7 39.2v2.3" fill="none" stroke="#f00" stroke-width=".21"/>
<path d="M154.6 40.1v.6" fill="none" stroke="#f00" stroke-width=".21"/>
<path d="M63.1 20.3v5.7" fill="none" stroke="#f00" stroke-width=".21"/>
<path d="M62.2 21.2v4" fill="none" stroke="#f00" stroke-width=".21"/>
<path d="M61.4 22v2.3" fill="none" stroke="#f00" stroke-width=".21"/>
<path d="M60.5 22.9v.5" fill="none" stroke="#f00" stroke-width=".21"/>
<path d="M126.1 19.2v1.1" fill="none" stroke="#f00" stroke-width=".21"/>
<g fill="none" stroke="#f00" stroke-width=".21">
<path d="M152 20.3v5.7"/>
<circle cx="126.2" cy="18.3" r=".87"/>
</g>
<path d="M152.8 21.2v4" fill="none" stroke="#f00" stroke-width=".21"/>
<path d="M153.7 22v2.3" fill="none" stroke="#f00" stroke-width=".21"/>
<path d="M154.6 22.9v.5" fill="none" stroke="#f00" stroke-width=".21"/>
<path d="M126.1 108.1v1.1" fill="none" stroke="#f00" stroke-width=".21"/>
<g fill="none" stroke="#f00" stroke-width=".21">
<path d="M123.3 145.4v1.1"/>
<circle cx="126.2" cy="107.2" r=".87"/>
</g>
<g fill="none" stroke="#f00" stroke-width=".21">
<path d="M120.4 178.1h5.7"/>
<circle cx="123.3" cy="144.5" r=".86"/>
</g>
<path d="M121.3 178.9h4" fill="none" stroke="#f00" stroke-width=".21"/>
<path d="M122.1 179.8h2.4" fill="none" stroke="#f00" stroke-width=".21"/>
<path d="M123 180.7h.6" fill="none" stroke="#f00" stroke-width=".21"/>
<path d="M209.3 106.4h5.7" fill="none" stroke="#f00" stroke-width=".21"/>
<path d="M210.2 107.2h4" fill="none" stroke="#f00" stroke-width=".21"/>
<path d="M211 108.1h2.3" fill="none" stroke="#f00" stroke-width=".21"/>
<path d="M211.9 108.9h.6" fill="none" stroke="#f00" stroke-width=".21"/>
<path d="M200.7 67.9v1.2" fill="none" stroke="#f00" stroke-width=".21"/>
<g fill="none" stroke="#f00" stroke-width=".21">
<path d="M192.1 79.4v1.2"/>
<circle cx="200.7" cy="67.1" r=".86"/>
</g>
<circle cx="192.1" cy="78.5" r=".86" fill="none" stroke="#f00" stroke-width=".21"/>
<text font-size="6.9" fill="#00f" x="215" y="180.8">JUNGMIN TECH.</text>
<g font-size="6">
<text x="31.5" y="13.1">USB DEBUG</text>
<text x="51.6" y="102">USB</text>
</g>
<text font-size="3.7" fill="#840000" x="240.8" y="66.3">&lt;Silk&gt;</text>
<g font-size="3.7">
<text x="240.8" y="75">USB DEBUG</text>
<text x="240.8" y="86.4">USB OUT</text>
<text x="240.8" y="97.9">232 DEBUG</text>
</g>
<text font-size="3.7" fill="#00f" x="177.8" y="192.6">JMT-CCP-BASE</text>
<g font-size="3.2" fill="#00f">
<text x="75.1" y="24.3" transform="rotate(90 75.1 24.3)">+</text>
<text x="86.6" y="113.3" transform="rotate(90 86.6 113.3)">+</text>
<text x="183.5" y="200.7">JMT-CCP-BASE / USB</text>
</g>
<g font-size="3.2" fill="#300000">
<text x="137.6" y="177.8">Design</text>
<text x="137.6" y="189.3">Checked</text>
<text x="137.6" y="200.7">Approval</text>
</g>
<g font-size="2.8">
<text x="30.4" y="5.5">5</text>
<text x="85.5" y="5.5">4</text>
<text x="140.5" y="5.5">3</text>
<text x="195.5" y="5.5">2</text>
<text x="250.6" y="5.5">1</text>
<text x=".3" y="33.9">D</text>
<text x=".3" y="84.7">C</text>
<text x=".3" y="135.5">B</text>
<text x=".3" y="186.3">A</text>
</g>
<g font-size="2.7">
<text x="72.3" y="2.4">C:\Users\jang duksu\Dropbox\회사\JDS_PRO\해외 프로젝트\denver\program\업체 자료\CCP\CCP-V1.4-201201105(FINAL).DSN</text>
<text x="290" y="209.3">7 / 13</text>
</g>
<g font-size="2.6">
<text x="88.9" y="16.7">OTG_PWR</text>
<text x="123.9" y="16.1">VCC</text>
<text x="98.1" y="22.7">1</text>
<text x="119.8" y="22.7">6</text>
<text x="98.1" y="28.4">2</text>
<text x="119.8" y="28.4">5</text>
<text x="17.8" y="35.3">XEINT13/CG_GPO3</text>
<text x="98.1" y="34.1">3</text>
<text x="119.8" y="34.1">4</text>
<text x="166.9" y="35.3">XuoDRVVBUS</text>
<text x="51.3" y="40.7">VDD_3.3V</text>
<text x="114.7" y="45.4">OTG_PWR</text>
<text x="6.3" y="52.5">XuoVBUS</text>
<text x="9.2" y="55.4">XuoID</text>
<text x="36.7" y="65.7">4</text>
<text x="61.4" y="65.7">3</text>
<text x="192.7" y="64.9">VBUS_HOST</text>
<text x="9.5" y="66.9">XuoDM</text>
<text x="225.9" y="71.5">1</text>
<text x="9.5" y="75.5">XuoDP</text>
<text x="36.7" y="74.3">1</text>
<text x="61.4" y="74.3">2</text>
<text x="186.4" y="76.9">OTG_PWR</text>
<text x="225.9" y="74.3">2</text>
<text x="225.9" y="77.2">3</text>
<text x="74" y="79.4" transform="rotate(-90 74 79.4)">K2</text>
<text x="79.8" y="79.4" transform="rotate(-90 79.8 79.4)">K1</text>
<text x="225.9" y="80.1">4</text>
<text x="225.9" y="82.9">5</text>
<text x="76.9" y="90" transform="rotate(-90 76.9 90)">A</text>
<text x="225.9" y="85.8">6</text>
<text x="225.9" y="88.7">7</text>
<text x="168.6" y="95.2">TXD1_1</text>
<text x="225.9" y="91.5">8</text>
<text x="225.9" y="94.4">9</text>
<text x="168" y="98.1">RXD1_1</text>
<text x="224.5" y="97.3">10</text>
<text x="86.9" y="105">VBUS_HOST</text>
<text x="123.9" y="105">VCC</text>
<text x="98.1" y="111.6">1</text>
<text x="119.8" y="111.6">6</text>
<text x="98.1" y="117.4">2</text>
<text x="119.8" y="117.4">5</text>
<text x="14.9" y="124.2">XEINT12/CG_GPO0</text>
<text x="98.1" y="123.1">3</text>
<text x="119.8" y="123.1">4</text>
<text x="187" y="124.2">XmmcCDn1</text>
<text x="48.5" y="129.7">VDD_3.3V</text>
<text x="115.3" y="142.3">VBUS_HOST</text>
<text x="6.6" y="152.9">XuhDN</text>
<text x="36.7" y="151.8">4</text>
<text x="61.4" y="151.8">3</text>
<text x="6.6" y="161.5">XuhDP</text>
<text x="36.7" y="160.4">1</text>
<text x="61.4" y="160.4">2</text>
<text x="68.3" y="165.5" transform="rotate(-90 68.3 165.5)">K2</text>
<text x="74" y="165.5" transform="rotate(-90 74 165.5)">K1</text>
<text x="71.2" y="176.1" transform="rotate(-90 71.2 176.1)">A</text>
<text x="154.8" y="180.2">&lt;dname&gt;</text>
<text x="154.8" y="191.7">&lt;cname&gt;</text>
<text x="154.8" y="203.1">&lt;aname&gt;</text>
<text x="172" y="200.3">A</text>
<text x="186.4" y="206">Thursday, January 10, 2013</text>
<text x="246.6" y="206">7</text>
<text x="258" y="206">13</text>
</g>
<g font-size="2.6" fill="#000080">
<text x="77.4" y="22.4">CT34</text>
<text x="100.3" y="19.5">U12</text>
<text x="134.8" y="22.4">CB34</text>
<text x="65.9" y="28.1">R145</text>
<text x="77.4" y="25.3">TT10uF/10V/A</text>
<text x="80.3" y="28.1">38.3K/F/R1608</text>
<text x="134.8" y="25.3">100nF/C1608</text>
<text x="65.9" y="33.9">R146</text>
<text x="80.3" y="33.9">10/R1608</text>
<text x="123.3" y="33.9">R147</text>
<text x="137.6" y="33.9">10/R1608</text>
<text x="65.9" y="39.6">R148</text>
<text x="80.3" y="39.6">10K/R1608</text>
<text x="100.3" y="39.6">TPS2551DRV</text>
<text x="123.3" y="39.6">R149</text>
<text x="137.6" y="39.6">10K/R1608</text>
<text x="77.4" y="51.1">R150</text>
<text x="91.8" y="51.1">1K/R1608</text>
<text x="88.9" y="56.8">R151</text>
<text x="88.9" y="59.7">R152</text>
<text x="103.2" y="56.8">10K/R1608/NC</text>
<text x="103.2" y="59.7">10K/R1608/NC</text>
<text x="229.4" y="65.4">J4</text>
<text x="88.9" y="76.9">R154</text>
<text x="88.9" y="74">R153</text>
<text x="103.2" y="76.9">15K/R1608/NC</text>
<text x="103.2" y="74">15K/R1608/NC</text>
<text x="40.1" y="82.1">L3</text>
<text x="40.1" y="79.8">CL-2M2012-900JT</text>
<text x="48.8" y="82.6">D9</text>
<text x="48.8" y="85.5">SP0502BAHT_SOT23/NC</text>
<text x="189.2" y="94.1">R303</text>
<text x="203.6" y="94.1">10/R1608</text>
<text x="189.2" y="97">R304</text>
<text x="203.6" y="97">10/R1608</text>
<text x="131.9" y="105.6">CB35</text>
<text x="229.4" y="105.6">SMW250-10P</text>
<text x="65.9" y="111.3">CT35</text>
<text x="100.3" y="108.4">U13</text>
<text x="131.9" y="108.4">100nF/C1608</text>
<text x="65.9" y="117.1">R155</text>
<text x="65.9" y="114.2">TT10uF/10V/A</text>
<text x="77.4" y="117.1">38.3K/F/R1608</text>
<text x="77.4" y="122.8">10/R1608</text>
<text x="126.1" y="122.8">R157</text>
<text x="140.5" y="122.8">10/R1608</text>
<text x="63.1" y="128.5">R158</text>
<text x="77.4" y="128.5">10K/R1608</text>
<text x="100.3" y="128.5">TPS2551DRV</text>
<text x="126.1" y="128.5">R159</text>
<text x="140.5" y="128.5">10K/R1608</text>
<text x="40.1" y="142.9">L4</text>
<text x="40.1" y="145.8">CL-2M2012-900JT</text>
<text x="91.8" y="148.6">R160</text>
<text x="106.1" y="148.6">10K/R1608/NC</text>
<text x="91.8" y="151.5">R161</text>
<text x="106.1" y="151.5">10K/R1608/NC</text>
<text x="91.8" y="165.8">R163</text>
<text x="91.8" y="163">R162</text>
<text x="106.1" y="165.8">15K/R1608</text>
<text x="106.1" y="163">15K/R1608</text>
<text x="43" y="168.7">D10</text>
<text x="43" y="171.6">SP0502BAHT_SOT23/NC</text>
</g>
<g font-size="2.6" fill="#004080">
<text x="101.8" y="29.9">ILIM</text>
<text x="101.8" y="24.1">OUT</text>
<text x="111" y="29.9">GND</text>
<text x="113.8" y="24.1">IN</text>
<text x="101.8" y="35.6">FAULT</text>
<text x="112.9" y="35.6">EN</text>
<text x="101.8" y="113.1">OUT</text>
<text x="113.8" y="113.1">IN</text>
<text x="101.8" y="118.8">ILIM</text>
<text x="111" y="118.8">GND</text>
<text x="101.8" y="124.5">FAULT</text>
<text x="112.9" y="124.5">EN</text>
</g>
<g font-size="2.6" fill="#f00">
<text x="51.6" y="34.1">Otg_FLG</text>
<text x="108.9" y="65.7">USB-AN</text>
<text x="108.9" y="68.6">USB-AP</text>
<text x="200.7" y="74.3">USB-BN</text>
<text x="200.7" y="77.2">USB-BP</text>
<text x="200.7" y="88.7">USB-AP</text>
<text x="200.7" y="85.8">USB-AN</text>
<text x="48.8" y="123.1">USBH_FLG R156</text>
<text x="154.8" y="123.1">USBH_PWR_EN</text>
<text x="117.6" y="154.6">USB-BN</text>
<text x="117.6" y="157.5">USB-BP</text>
</g>
<g font-size="2.6" fill="#300000">
<text x="172" y="188.8">Title</text>
<text x="169.1" y="197.4">Size</text>
<text x="180.7" y="197.4">Document Number</text>
<text x="263.8" y="197.4">Rev</text>
<text x="169.1" y="206">Date:</text>
<text x="229.4" y="206">Sheet</text>
<text x="252.3" y="206">of</text>
</g>
</svg>
